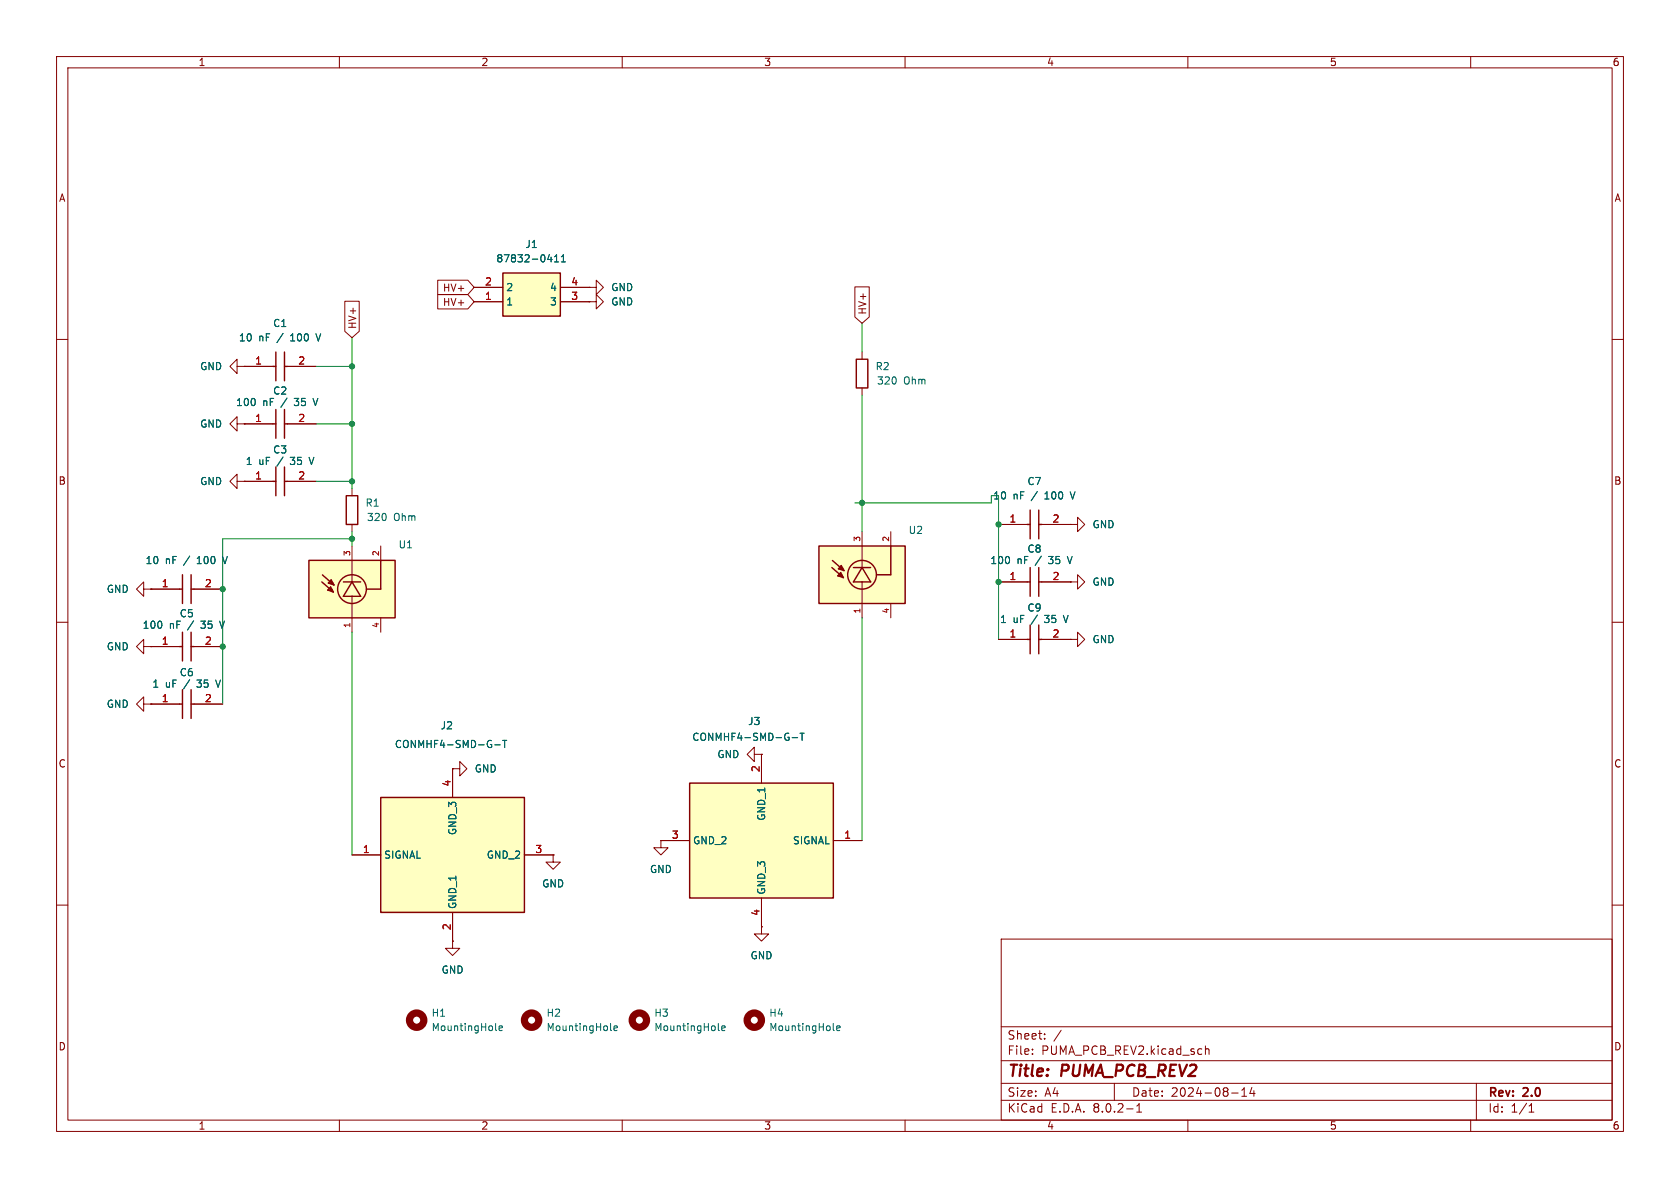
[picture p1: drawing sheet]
<svg xmlns="http://www.w3.org/2000/svg" width="297mm" height="210mm" viewBox="0 0 297 210" stroke-linecap="round" stroke-linejoin="round" font-family="sans-serif">
<g fill="none" stroke="#840000" stroke-width=".18">
<path d="M10 10h277v190h-277zM12 12h273v186h-273zM60 10v2M110 10v2M160 10v2M210 10v2M260 10v2M10 60h2M285 60h2M10 110h2M285 110h2M10 160h2"/>
<path d="M285 160h2M177 166h108v32h-108zM60 198v2M110 198v2M160 198v2M177 194.5h108M177 191.5h108M177 187.5h108M177 181.5h108M182.5 186.3v.1M182.5 185.5v.1M184.7 183.6v.1"/>
<path d="M184.7 182.8v.1M187.6 182.1l-1.3 2M197 191.5v3M199.2 196h1.1M201 196.6h.8M201 195.5l.4-.4v1.5M210 198v2M213.1 184.9v1.5M213.1 185.5l.2-.1 .4 .1v.9M217.7 193.2h1.2M219.5 193.8h.9M219.5 192.7l.5-.4v1.5"/>
<path d="M221.3 192.2l-.3 1.1h.9M221.7 192.8v1M260 198v2M261 191.5v6.5M270.3 196.6h.9M270.3 195.5l.4-.4v1.5"/>
</g>
<path d="M144.8 96.5h15.2v10.2h-15.2z" fill="#ffffc2"/>
<g fill="none" stroke="#840000" stroke-width=".25">
<path d="M48.3 85.1h.5M48.8 82.6v5M50.3 85.1h.5M50.3 82.6v5M144.8 96.5h15.2v10.2h-15.2zM147.2 99.1l2 1.8M157.5 96.5v5.1h-2.6M147.1 100.3l2 1.8M148.1 101.8l1 .3M148.1 101.8l.5-.6 .5 .9M148.2 100.5l1 .4M148.2 100.5l.5-.5 .5 .9"/>
<path d="M148.5 101.4l.2 .2M148.6 100.2l.2 .2M148.9 101.7v.1h-.8M149 100.4v.2l-.8-.1M150.9 100.3h3M152.4 100.3l1.5 2.6h-3z"/>
<circle cx="152.4" cy="101.6" r="2.54"/>
</g>
<g fill="none" stroke="#840000" stroke-width=".18">
<path d="M41.9 74.9v-1.2l-1.3 1.2 1.3 1.3v-1.3h1.3M43.2 74.9h.1M41.9 85.1v-1.3l-1.3 1.3 1.3 1.3v-1.3h1.3M43.2 85.1h.1M43.2 85.1h5.1M50.8 85.1h5.1M152.4 94v6.3M157.5 94v2.5M152.4 102.9v6.3M157.5 106.7v2.5M133.3 133.4v-1.3l-1.2 1.3 1.2 1.2v-1.2h1.3M134.6 133.4h.1"/>
<path d="M116.8 148.6v1.3h1.3l-1.3 1.2-1.2-1.2h1.2M116.8 148.6h.1"/>
</g>
<g fill="none" stroke="#840000" stroke-width="1.3">
<circle cx="113" cy="180.3" r="1.27"/>
<circle cx="133.3" cy="180.3" r="1.27"/>
</g>
<path d="M54.6 80.8l.5 1.3M127 182l.2 .2M127.6 181.8l.6-.2-.1-.2-.3-.1-.2 .2 .1 .6h.4M147.3 182l.2 .2M147.9 181.8l.6-.2v-.2l-.4-.1-.2 .2 .1 .6h.5" fill="none" stroke="#006464" stroke-width=".18"/>
<path d="M121.9 138.4h25.4v20.4h-25.4z" fill="#ffffc2"/>
<g fill="none" stroke="#840000" stroke-width=".25">
<path d="M48.3 74.9h.5M48.3 64.8h.5M48.8 62.2v5.1M48.8 72.4v5.1M50.3 74.9h.5M50.3 62.2v5.1M50.3 72.4v5.1M50.3 64.8h.5M61.2 87.6h2v5.1h-2zM181.6 102.9h.5M181.6 113h.5M182.1 100.3v5.1"/>
<path d="M182.1 110.5v5.1M183.6 102.9h.5M183.6 100.3v5.1M183.6 110.5v5.1M183.6 113h.5M121.9 138.4h25.4v20.4h-25.4z"/>
</g>
<g fill="none" stroke="#840000" stroke-width=".18">
<path d="M104.1 53.3h1.3v-1.2l1.3 1.2-1.3 1.3v-1.3M104.1 53.3h.1M41.9 64.8v-1.3l-1.3 1.3 1.3 1.2v-1.2h1.3M43.2 64.8h.1M43.2 74.9h5.1M43.2 64.8h5.1M50.8 74.9h5.1M50.8 64.8h5.1M62.2 86.4v1.2M62.2 92.7v1.3M189.2 92.7h1.3v-1.3l1.3 1.3-1.3 1.3v-1.3M189.2 92.7h.1"/>
<path d="M176.5 102.9h5.1M176.5 113h5.1M184.1 102.9h5.1M184.1 113h5.1M134.6 133.4v5M97.8 151.1v1.3h1.3l-1.3 1.3-1.3-1.3h1.3M97.8 151.1h.1M116.8 148.6h5.1M134.6 158.8v5M147.3 148.6h5.1M134.6 163.8v1.3h1.3l-1.3 1.3-1.3-1.3h1.3M134.6 163.8h.1"/>
</g>
<path d="M55.8 59l.5 1.3M55.3 70.4l.5 1.3M188.7 98.4l.4 1.2M188 108.8l.4 1.3M140 130.4h1M141.4 129.6h.8M141.8 129.6v1.3M107.9 182l.2 .2M108.5 181.8l.6-.2v-.2l-.4-.1-.2 .2 .1 .6h.5" fill="none" stroke="#006464" stroke-width=".18"/>
<circle cx="94" cy="180.3" r="1.27" fill="none" stroke="#840000" stroke-width="1.3"/>
<path d="M88.9 48.3h10.2v7.6h-10.2z" fill="#ffffc2"/>
<path d="M88.9 48.3h10.2v7.6h-10.2z" fill="none" stroke="#840000" stroke-width=".25"/>
<path d="M83.8 53.3h5.1M83.8 50.8h5.1M99.1 53.3h5M99.1 50.8h5M104.1 50.8h1.3v-1.3l1.3 1.3-1.3 1.3v-1.3M104.1 50.8h.1M80 166.4v1.2h1.3l-1.3 1.3-1.3-1.3h1.3M80 166.4h.1" fill="none" stroke="#840000" stroke-width=".18"/>
<path d="M96.8 45.9h.8M97.4 45.5v.8M98 46.3h.8M98 45.4l.4-.4v1.3M99.2 46.3h.8M99.2 45.4l.4-.4v1.3" fill="none" stroke="#006464" stroke-width=".18"/>
<path d="M54.6 99.1h15.2v10.1h-15.2z" fill="#ffffc2"/>
<g fill="none" stroke="#840000" stroke-width=".25">
<path d="M151.4 63.5h2v5.1h-2zM54.6 99.1h15.2v10.1h-15.2zM67.3 99.1v5h-2.5M181.6 92.7h.5M182.1 90.2v5.1M183.6 92.7h.5M183.6 90.2v5.1M31.7 104.1h.6M31.7 114.3h.6M32.3 101.6v5.1M32.3 111.8v5M33.8 104.1h.5"/>
<path d="M33.8 101.6v5.1M33.8 111.8v5M33.8 114.3h.5M56.9 102.9l2 1.7M57 101.6l2 1.8M58 104.3l.9 .3M58 104.3l.4-.5 .5 .8M58.1 103.1l.9 .3M58.1 103.1l.4-.6 .5 .9M58.4 103.9l.1 .3M58.5 102.7l.1 .2M58.7 104.2v.1h-.7"/>
<path d="M58.8 103v.1h-.7M60.7 102.9h3.1M62.2 102.9l1.6 2.5h-3.1zM31.7 124.5h.6M32.3 121.9v5.1M33.8 121.9v5.1M33.8 124.5h.5"/>
<circle cx="62.2" cy="104.1" r="2.54"/>
</g>
<g fill="none" stroke="#840000" stroke-width=".18">
<path d="M152.4 62.2v1.3M152.4 68.6v1.3M62.2 96.5v6.4M67.3 96.5v2.6M176.5 92.7h5.1M184.1 92.7h5.1M25.4 104.1v-1.2l-1.3 1.2 1.3 1.3v-1.3h1.3M25.4 114.3v-1.3l-1.3 1.3 1.3 1.3v-1.3h1.3M26.7 104.1h.1M26.7 114.3h.1M26.7 104.1h5M26.7 114.3h5"/>
<path d="M34.3 104.1h5.1M34.3 114.3h5.1M62.2 105.4v6.4M67.3 109.2v2.6M189.2 113h1.3v-1.2l1.3 1.2-1.3 1.3v-1.3M189.2 113h.1M189.2 102.9h1.3v-1.3l1.3 1.3-1.3 1.2v-1.2M189.2 102.9h.1M25.4 124.5v-1.3l-1.3 1.3 1.3 1.2v-1.2h1.3M26.7 124.5h.1M26.7 124.5h5M34.3 124.5h5.1"/>
</g>
<path d="M39.3 98.4l.5 1.2M189.2 86.9l.4 1.3M38.8 109.8l.5 1.3M38.1 120.2l.5 1.3" fill="none" stroke="#006464" stroke-width=".18"/>
<path d="M67.3 141h25.4v20.3h-25.4z" fill="#ffffc2"/>
<path d="M67.3 141h25.4v20.3h-25.4z" fill="none" stroke="#840000" stroke-width=".25"/>
<g fill="none" stroke="#840000" stroke-width=".18">
<path d="M61 53.3h2.5v5.3l-1.3 1.1-1.2-1.1zM77.4 49.5h5.3l1.1 1.3-1.1 1.3h-5.3zM77.4 52.1h5.3l1.1 1.2-1.1 1.3h-5.3zM83.8 53.3h5.1M83.8 50.8h5.1M99.1 53.3h5M99.1 50.8h5M104.1 53.3h.1M104.1 50.8h.1M151.1 50.7h2.6v5.3l-1.3 1.2-1.3-1.2zM43.2 74.9h.1M43.2 64.8h.1"/>
<path d="M43.2 74.9h5.1M43.2 64.8h5.1M50.8 74.9h5.1M50.8 64.8h5.1M43.2 85.1h.1M43.2 85.1h5.1M50.8 85.1h5.1M176.5 92.7h5.1M184.1 92.7h5.1M189.2 92.7h.1M26.7 104.1h.1M26.7 114.3h.1"/>
<path d="M26.7 104.1h5M26.7 114.3h5M34.3 104.1h5.1M34.3 114.3h5.1M176.5 113h5.1M176.5 102.9h5.1M184.1 113h5.1M184.1 102.9h5.1M189.2 102.9h.1M189.2 113h.1M26.7 124.5h.1M26.7 124.5h5"/>
<path d="M34.3 124.5h5.1M80 135.9h1.3v-1.3l1.2 1.3-1.2 1.3v-1.3M80 135.9h.1M80 135.9v5.1M134.6 133.4h.1M134.6 133.4v5M62.2 151.1h5.1M92.7 151.1h5.1M97.8 151.1h.1M116.8 148.6h.1M116.8 148.6h5.1M134.6 158.8v5"/>
<path d="M147.3 148.6h5.1M80 166.4h.1M80 161.3v5.1M134.6 163.8h.1"/>
</g>
<g fill="none" stroke="#006464" stroke-width=".18">
<path d="M55.8 59l.5 1.3M96.8 45.9h.8M97.4 45.5v.8M98 46.3h.8M98 45.4l.4-.4v1.3M99.2 46.3h.8M99.2 45.4l.4-.4v1.3M55.3 70.4l.5 1.3M39.3 98.4l.5 1.2M54.6 80.8l.5 1.3M188.7 98.4l.4 1.2M189.2 86.9l.4 1.3"/>
<path d="M38.8 109.8l.5 1.3M188 108.8l.4 1.3M38.1 120.2l.5 1.3M87.5 131.7h.9M88.9 130.9h.7M89.2 130.9v1.3M140 130.4h1M141.4 129.6h.8M141.8 129.6v1.3M87.6 182l.2 .2M88.2 181.8l.6-.2v-.2l-.4-.1-.2 .2 .1 .6h.5"/>
</g>
<circle cx="73.7" cy="180.3" r="1.27" fill="none" stroke="#840000" stroke-width="1.3"/>
<path d="M62.2 59.7v26.7M152.4 57.2v5M55.9 64.8h6.3M55.9 74.9h6.3M152.4 69.9v24.1M55.9 85.1h6.3M62.2 95.3h-22.8v29.2M62.2 94v2.5M151.1 88.9h24.2M176.5 87.6v25.4M62.2 111.8v39.3M152.4 109.2v39.4" fill="none" stroke="#009600" stroke-width=".18"/>
<g fill="#009600" stroke="#009600" stroke-width=".18">
<circle cx="62.2" cy="74.9" r=".46"/>
<circle cx="62.2" cy="85.1" r=".46"/>
<circle cx="62.2" cy="95.3" r=".46"/>
<circle cx="62.2" cy="64.8" r=".46"/>
<circle cx="39.4" cy="104.1" r=".46"/>
<circle cx="39.4" cy="114.3" r=".46"/>
<circle cx="176.5" cy="92.7" r=".46"/>
<circle cx="176.5" cy="102.9" r=".46"/>
<circle cx="152.4" cy="88.9" r=".46"/>
</g>
<g font-size="2.8" fill="#840000">
<text x="178" y="190.9">Title:</text>
<text x="187.7" y="190.9">PUMA_PCB_REV2</text>
</g>
<g font-size="2.1" fill="#840000">
<text x="178" y="184">Sheet:</text>
<text x="178" y="186.7">File:</text>
<text x="184.1" y="186.7">PUMA_PCB_REV2.kicad_sch</text>
<text x="178" y="196.9">KiCad</text>
<text x="178" y="194.1">Size:</text>
<text x="184.7" y="194.1">A4</text>
<text x="185.7" y="196.9">E.D.A.</text>
<text x="193.3" y="196.9">8.0.2-1</text>
<text x="200" y="194.1">Date:</text>
<text x="207" y="194.1">2024-08-14</text>
<text x="263" y="194.3">Rev:</text>
<text x="263" y="196.9">Id:</text>
<text x="267.1" y="196.9">1/1</text>
<text x="269.4" y="194.3">2.0</text>
</g>
<g font-size="1.8" fill="#840000">
<text x="35" y="11.9">1</text>
<text x="85" y="11.9">2</text>
<text x="135" y="11.9">3</text>
<text x="185" y="11.9">4</text>
<text x="235" y="11.9">5</text>
<text x="285" y="11.9">6</text>
<text x="10.3" y="35.9">A</text>
<text x="285.3" y="35.9">A</text>
<text x="78.2" y="51.8">HV+</text>
<text x="63.2" y="58.3" transform="rotate(-90 63.2 58.3)">HV+</text>
<text x="78.2" y="54.3">HV+</text>
<text x="153.4" y="55.7" transform="rotate(-90 153.4 55.7)">HV+</text>
<text x="10.3" y="85.9">B</text>
<text x="285.3" y="85.9">B</text>
<text x="10.3" y="135.9">C</text>
<text x="285.3" y="135.9">C</text>
<text x="10.3" y="185.9">D</text>
<text x="285.3" y="185.9">D</text>
<text x="35" y="199.9">1</text>
<text x="85" y="199.9">2</text>
<text x="135" y="199.9">3</text>
<text x="185" y="199.9">4</text>
<text x="235" y="199.9">5</text>
<text x="285" y="199.9">6</text>
</g>
<g font-size="1.8" fill="#006464">
<text x="87.6" y="46.6">87832-0411</text>
<text x="92.8" y="44">J1</text>
<text x="89.4" y="51.7">2</text>
<text x="97.1" y="51.7">4</text>
<text x="108" y="51.7">GND</text>
<text x="48.2" y="58">C1</text>
<text x="89.4" y="54.2">1</text>
<text x="97.1" y="54.2">3</text>
<text x="108" y="54.2">GND</text>
<text x="35.3" y="65.6">GND</text>
<text x="42.1" y="60.6">10</text>
<text x="45.7" y="60.6">nF</text>
<text x="49.1" y="60.6">/</text>
<text x="51.6" y="60.6">100</text>
<text x="56.4" y="60.6">V</text>
<text x="154.7" y="65.6">R2</text>
<text x="41.6" y="72">100</text>
<text x="46.4" y="72">nF</text>
<text x="48.2" y="70">C2</text>
<text x="49.8" y="72">/</text>
<text x="52.3" y="72">35</text>
<text x="55.9" y="72">V</text>
<text x="154.9" y="68.2">320</text>
<text x="159.7" y="68.2">Ohm</text>
<text x="35.3" y="75.8">GND</text>
<text x="43.4" y="82.4">1</text>
<text x="45.7" y="82.4">uF</text>
<text x="48.2" y="80.4">C3</text>
<text x="49.1" y="82.4">/</text>
<text x="51.6" y="82.4">35</text>
<text x="55.2" y="82.4">V</text>
<text x="35.3" y="86">GND</text>
<text x="64.5" y="89.8">R1</text>
<text x="175.5" y="88.5">10</text>
<text x="179.1" y="88.5">nF</text>
<text x="181.5" y="86">C7</text>
<text x="182.5" y="88.5">/</text>
<text x="185" y="88.5">100</text>
<text x="189.8" y="88.5">V</text>
<text x="64.8" y="92.3">320</text>
<text x="69.6" y="92.3">Ohm</text>
<text x="160.5" y="94.6">U2</text>
<text x="193" y="93.6">GND</text>
<text x="25.6" y="99.9">10</text>
<text x="29.2" y="99.9">nF</text>
<text x="32.6" y="99.9">/</text>
<text x="35.1" y="99.9">100</text>
<text x="39.9" y="99.9">V</text>
<text x="70.4" y="97.1">U1</text>
<text x="175" y="99.9">100</text>
<text x="179.8" y="99.9">nF</text>
<text x="181.5" y="97.9">C8</text>
<text x="183.2" y="99.9">/</text>
<text x="185.7" y="99.9">35</text>
<text x="189.3" y="99.9">V</text>
<text x="18.8" y="105">GND</text>
<text x="193" y="103.7">GND</text>
<text x="25.1" y="111.4">100</text>
<text x="29.9" y="111.4">nF</text>
<text x="31.7" y="109.3">C5</text>
<text x="33.3" y="111.4">/</text>
<text x="35.8" y="111.4">35</text>
<text x="39.4" y="111.4">V</text>
<text x="176.7" y="110.3">1</text>
<text x="179.1" y="110.3">uF</text>
<text x="181.5" y="108.3">C9</text>
<text x="182.5" y="110.3">/</text>
<text x="185" y="110.3">35</text>
<text x="188.6" y="110.3">V</text>
<text x="193" y="113.9">GND</text>
<text x="18.8" y="115.2">GND</text>
<text x="31.7" y="119.7">C6</text>
<text x="18.8" y="125.3">GND</text>
<text x="26.8" y="121.8">1</text>
<text x="29.2" y="121.8">uF</text>
<text x="32.6" y="121.8">/</text>
<text x="35.1" y="121.8">35</text>
<text x="38.7" y="121.8">V</text>
<text x="77.8" y="129.1">J2</text>
<text x="122.3" y="131.2">CONMHF4-SMD-G-T</text>
<text x="132.2" y="128.4">J3</text>
<text x="69.7" y="132.4">CONMHF4-SMD-G-T</text>
<text x="83.8" y="136.8">GND</text>
<text x="126.7" y="134.2">GND</text>
<text x="80.9" y="147.7" transform="rotate(-90 80.9 147.7)">GND_3</text>
<text x="122.4" y="149.5">GND_2</text>
<text x="135.5" y="145.2" transform="rotate(-90 135.5 145.2)">GND_1</text>
<text x="140.1" y="149.5">SIGNAL</text>
<text x="67.8" y="152">SIGNAL</text>
<text x="86" y="152">GND_2</text>
<text x="114.8" y="154.5">GND</text>
<text x="80.9" y="160.8" transform="rotate(-90 80.9 160.8)">GND_1</text>
<text x="95.8" y="157.1">GND</text>
<text x="135.5" y="158.2" transform="rotate(-90 135.5 158.2)">GND_3</text>
<text x="78" y="172.3">GND</text>
<text x="132.6" y="169.8">GND</text>
<text x="76.2" y="179.9">H1</text>
<text x="96.5" y="179.9">H2</text>
<text x="115.6" y="179.9">H3</text>
<text x="135.9" y="179.9">H4</text>
<text x="76.2" y="182.5">MountingHole</text>
<text x="96.5" y="182.5">MountingHole</text>
<text x="115.6" y="182.5">MountingHole</text>
<text x="135.9" y="182.5">MountingHole</text>
</g>
<g font-size="1.8" fill="#a90000">
<text x="85.7" y="53.1">1</text>
<text x="85.7" y="50.5">2</text>
<text x="100.9" y="53.1">3</text>
<text x="100.9" y="50.5">4</text>
<text x="45" y="64.5">1</text>
<text x="52.6" y="64.5">2</text>
<text x="45" y="74.7">1</text>
<text x="52.6" y="74.7">2</text>
<text x="45" y="84.8">1</text>
<text x="52.6" y="84.8">2</text>
<text x="178.4" y="92.5">1</text>
<text x="186" y="92.5">2</text>
<text x="28.5" y="103.9">1</text>
<text x="36.1" y="103.9">2</text>
<text x="178.4" y="102.6">1</text>
<text x="186" y="102.6">2</text>
<text x="178.4" y="112.8">1</text>
<text x="186" y="112.8">2</text>
<text x="28.5" y="114">1</text>
<text x="36.1" y="114">2</text>
<text x="28.5" y="124.2">1</text>
<text x="36.1" y="124.2">2</text>
<text x="134.4" y="136.6" transform="rotate(-90 134.4 136.6)">2</text>
<text x="79.8" y="139.1" transform="rotate(-90 79.8 139.1)">4</text>
<text x="118.7" y="148.3">3</text>
<text x="149.2" y="148.3">1</text>
<text x="64.1" y="150.9">1</text>
<text x="94.5" y="150.9">3</text>
<text x="134.4" y="162" transform="rotate(-90 134.4 162)">4</text>
<text x="79.8" y="164.5" transform="rotate(-90 79.8 164.5)">2</text>
</g>
<g font-size="1.4" fill="#a90000">
<text x="152.1" y="95.9" transform="rotate(-90 152.1 95.9)">3</text>
<text x="157.2" y="95.9" transform="rotate(-90 157.2 95.9)">2</text>
<text x="62" y="98.4" transform="rotate(-90 62 98.4)">3</text>
<text x="67.1" y="98.4" transform="rotate(-90 67.1 98.4)">2</text>
<text x="62" y="111.1" transform="rotate(-90 62 111.1)">1</text>
<text x="67.1" y="111.1" transform="rotate(-90 67.1 111.1)">4</text>
<text x="152.1" y="108.6" transform="rotate(-90 152.1 108.6)">1</text>
<text x="157.2" y="108.6" transform="rotate(-90 157.2 108.6)">4</text>
</g>
</svg>
